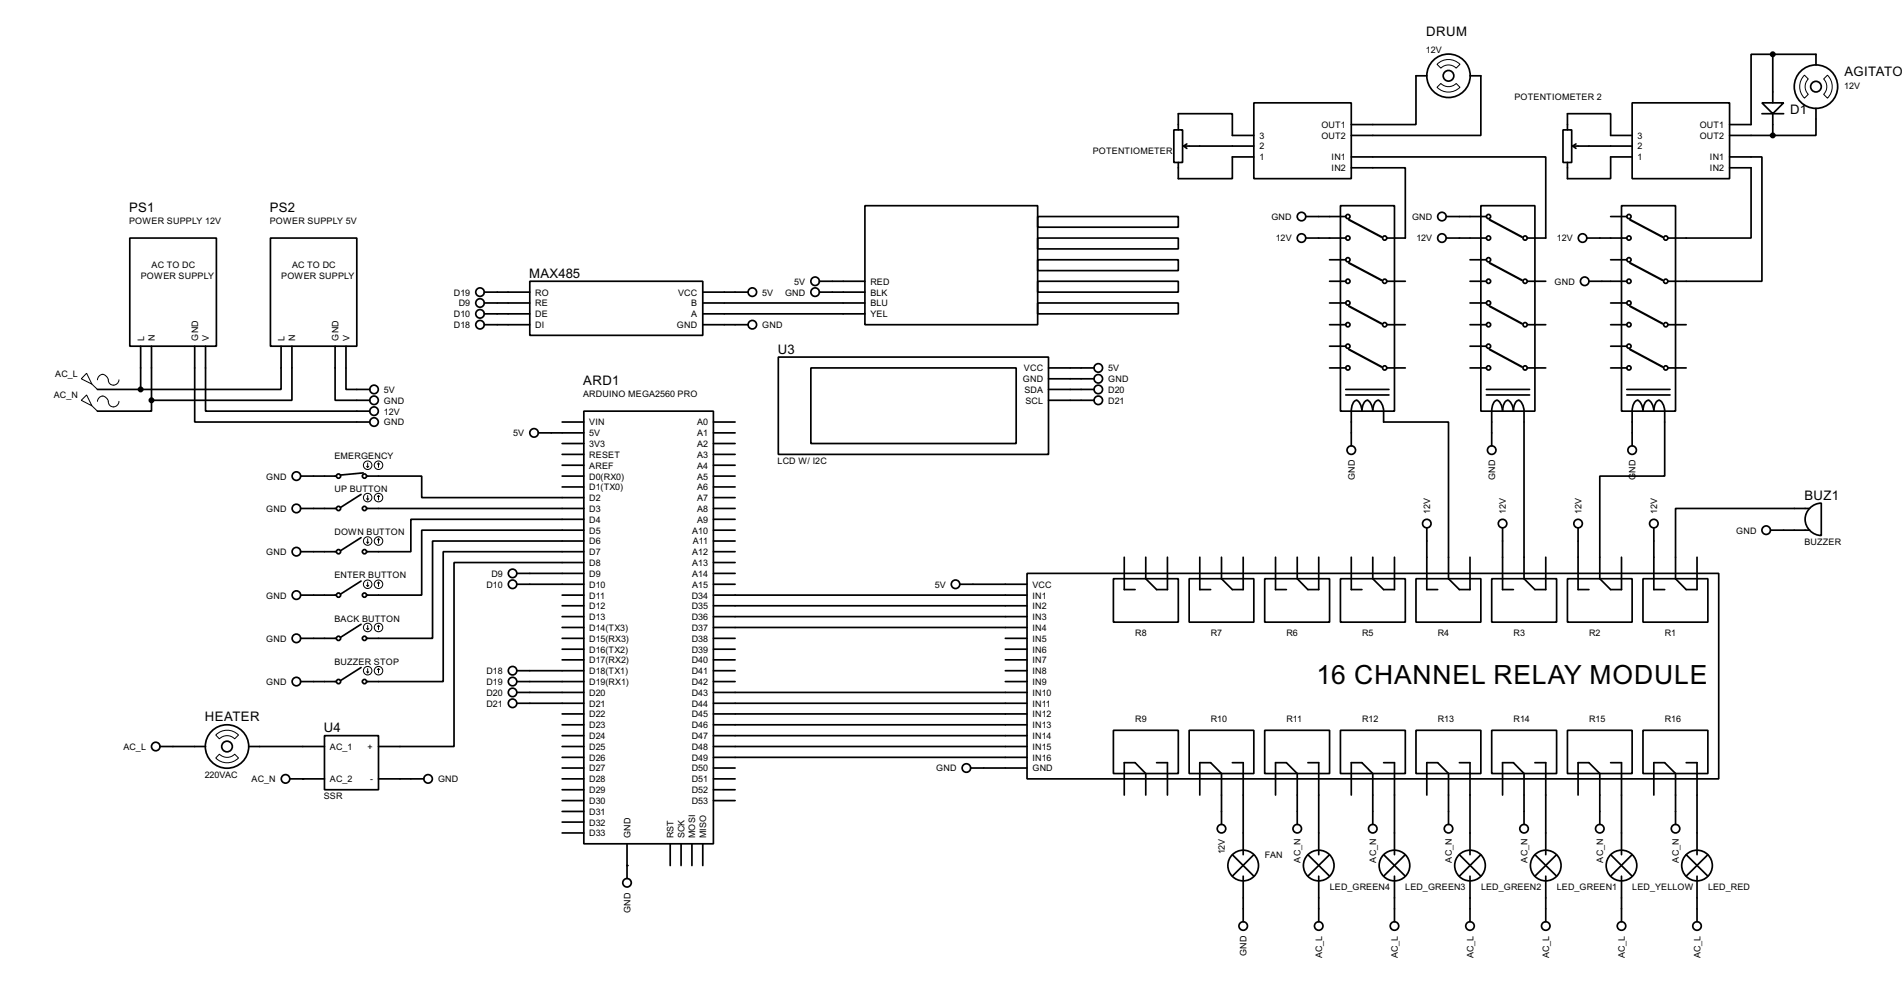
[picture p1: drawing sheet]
<svg xmlns="http://www.w3.org/2000/svg" width="447mm" height="231mm" viewBox="0 0 447 231" stroke-linecap="round" stroke-linejoin="round" font-family="sans-serif">
<g fill="none" stroke="#000" stroke-width=".4">
<path d="M335.3 17.8h-2.5v11.5h-15.2M345.5 17.8h2.5v14h-30.4M416.6 12.8h-5.1v16.5h-5M416.6 12.8h10.2v2.5M416.6 12.8v11.4M275.9 30.5h2v7.7h-2zM276.9 30.5v-3.8h12.7v5.1h5.1M278.2 34.3h16.5M278.2 34.3l.7 .6M278.9 33.8l-.7 .5M294.7 24.2h22.9v17.8h-22.9zM294.7 36.9h-5.1v5.1h-12.7v-3.8"/>
<path d="M317.6 39.4h12.7v16.5h-4.4M317.6 36.9h45.7v19h-4.3M367.3 30.5h2.1v7.7h-2.1zM368.4 30.5v-3.8h10.1v5.1h5.1M369.6 34.3h14M369.6 34.3l.8 .6M370.4 33.8l-.8 .5M383.6 24.2h22.9v17.8h-22.9zM383.6 36.9h-5.1v5.1h-10.1v-3.8M406.5 39.4h5v16.5h-19.5M406.5 36.9h7.6v29.2h-22.1M406.5 31.8h10.1"/>
<path d="M414.1 24.2h5.1l-2.6 2.5zM414.1 26.7h5.1M416.6 26.7v5.1M426.8 25.5v6.3h-10.2M30.5 55.9h20.4v25.4h-20.4zM63.6 55.9h20.3v25.4h-20.3zM203.3 48.3h40.6v28h-40.6zM243.9 50.9h33v2.5h-33zM243.9 55.9h33v2.6h-33zM306.9 50.9h9.4M306.9 55.9h9.4M315 48.3h12.7v48.3h-12.7z"/>
<path d="M339.9 50.9h9.4M339.9 55.9h9.4M348 48.3h12.7v48.3h-12.7zM372.9 55.9h9.4M378.5 50.9h3.8M381.1 48.3h12.7v48.3h-12.7zM113.8 73.7h10.7M113.8 71.2h10.7M113.8 68.6h10.7M113.8 76.3h10.7M124.5 66.1h40.7v12.7h-40.7zM165.2 73.7h38.1"/>
<path d="M165.2 71.2h38.1M165.2 68.6h10.6M165.2 76.3h10.6M192.6 66.1h10.7M192.6 68.6h10.7M243.9 61h33v2.6h-33zM243.9 66.1h33v2.5h-33zM243.9 71.2h33v2.5h-33zM312.5 71.2h3.8M312.5 66.1h3.8M312.5 76.3h3.8M312.5 61h3.8"/>
<path d="M325.9 66.1h4.4M325.9 76.3h4.4M345.5 71.2h3.8M345.5 66.1h3.8M345.5 76.3h3.8M345.5 61h3.8M359 66.1h4.3M359 76.3h4.3M373.4 66.1h8.9M378.5 71.2h3.8M378.5 76.3h3.8M378.5 61h3.8"/>
<path d="M392 76.3h4.3M22.9 91.5h10.2M33.1 81.3v10.2M35.6 94v2.6h-12.7M35.6 81.3v12.7M45.8 81.3v17.8h41.1M48.3 81.3v15.3h38.6M66.1 81.3v10.2h-33M68.6 81.3v12.7h-33M78.8 81.3v12.7h8.1M81.3 81.3v10.2h5.6M132.1 99.1h5.1"/>
<path d="M137.2 96.6h30.5v101.6h-30.5zM167.7 99.1h5.1M182.9 83.9h63.5v22.8h-63.5zM190.6 86.4h48.2v17.8h-48.2zM246.4 86.4h10.7M246.4 89h10.7M246.4 91.5h10.7M246.4 94h10.7M312.5 86.4h3.8M312.5 81.3h3.8M316.3 91.5h10.1M316.3 92.8h10.1"/>
<path d="M325.9 86.4h4.4M345.5 86.4h3.8M345.5 81.3h3.8M349.3 91.5h10.2M349.3 92.8h10.2M359 86.4h4.3M378.5 86.4h3.8M378.5 81.3h3.8M382.3 91.5h10.2M382.3 92.8h10.2M392 86.4h4.3M70.7 119.4h8.3"/>
<path d="M70.7 111.8h8.3M84.9 116.1l-4.8 3.1M85.4 111.1l-5.3 .5M86.2 111.8h12.9v5.1h38.1M86.2 119.4h51M126.5 101.7h10.7M132.1 111.8h5.1M132.1 104.2h5.1M132.1 106.7h5.1M132.1 109.3h5.1M132.1 114.4h5.1M167.7 119.4h5.1"/>
<path d="M167.7 111.8h5.1M167.7 101.7h5.1M167.7 104.2h5.1M167.7 106.7h5.1M167.7 109.3h5.1M167.7 114.4h5.1M167.7 116.9h5.1M317.6 104.7v-8.8a2.08 2.08 0 0 1 1.2-1.9 2.75 2.75 0 0 1 1.3 2.6 2.37 2.37 0 0 1 1.3-2.6 2.75 2.75 0 0 1 1.2 2.6v-.7a2.04 2.04 0 0 1 1.3-1.9 2.75 2.75 0 0 1 1.3 2.6v2.5h15.2v36.8l2.6 2.6h2.5v-7.6M350.6 104.7v-8.8a2.08 2.08 0 0 1 1.2-1.9 2.67 2.67 0 0 1 1.3 2.6v-.7a2.08 2.08 0 0 1 1.3-1.9 2.76 2.76 0 0 1 1.3 2.6v-.7a2.08 2.08 0 0 1 1.2-1.9 2.75 2.75 0 0 1 1.3 2.6v39.3l2.5 2.6h2.6v-7.6M383.6 104.7v-8.1a2.37 2.37 0 0 1 1.3-2.6 2.75 2.75 0 0 1 1.2 2.6v-.7a2.04 2.04 0 0 1 1.3-1.9 2.75 2.75 0 0 1 1.3 2.6v-.7a2.08 2.08 0 0 1 1.2-1.9 2.67 2.67 0 0 1 1.3 2.6v15.2h-15.2v24.1l2.5 2.6h2.6v-7.6M425.3 119.4h-31.5v16.5l2.5 2.6h2.5v-7.6M425.4 119.3a3.8 3.8 0 0 1 2.6-1.1v7.6a3.8 3.8 0 0 1-3.5-2.4 3.8 3.8 0 0 1 .9-4.1z"/>
<path d="M70.7 129.6h8.3M70.7 139.8h8.3M84.9 126.3l-4.8 3M84.9 136.5l-4.8 3M121.5 137.2h15.7M121.5 134.7h15.7M132.1 139.8h5.1M137.2 122h-40.6v7.6h-10.4M137.2 124.5h-38.1v15.3h-12.9M137.2 127.1h-35.5v22.8h-15.5M137.2 132.1h-30.5v43.2h-17.7M137.2 129.6h-33v30.5h-18"/>
<path d="M167.7 129.6h5.1M167.7 139.8h73.7M167.7 137.2h5.1M167.7 124.5h5.1M167.7 134.7h5.1M167.7 122h5.1M167.7 127.1h5.1M167.7 132.1h5.1M225.6 137.2h15.8M241.4 134.7h162.5v48.2h-162.5zM261.7 135.9h15.2v10.2h-15.2zM264.2 130.9v7.6h2.6"/>
<path d="M269.3 130.9v5l2.5 2.6h2.6v-7.6M279.5 135.9h15.2v10.2h-15.2zM282 130.9v7.6h2.5M287.1 130.9v5l2.5 2.6h2.6v-7.6M297.2 135.9h15.3v10.2h-15.3zM299.8 130.9v7.6h2.5M304.9 130.9v5l2.5 2.6h2.5v-7.6M315 135.9h15.3v10.2h-15.3zM317.6 130.9v7.6h2.5M322.6 130.9v5l2.6 2.6h2.5v-7.6M332.8 135.9h15.2v10.2h-15.2zM335.3 124v14.5h2.6"/>
<path d="M350.6 135.9h15.2v10.2h-15.2zM353.1 124v14.5h2.6M368.4 135.9h15.2v10.2h-15.2zM370.9 124v14.5h2.5M386.1 135.9h15.3v10.2h-15.3zM388.7 124v14.5h2.5M416.1 124.5h9.2M70.7 149.9h8.3M84.9 146.6l-4.8 3.1M84.9 156.8l-4.8 3M121.5 157.5h15.7M132.1 149.9h5.1"/>
<path d="M132.1 142.3h5.1M132.1 144.8h5.1M132.1 147.4h5.1M132.1 152.5h5.1M132.1 155h5.1M167.7 149.9h5.1M167.7 157.5h5.1M167.7 142.3h73.7M167.7 144.8h73.7M167.7 147.4h73.7M167.7 152.5h5.1M167.7 155h5.1"/>
<path d="M236.3 149.9h5.1M236.3 157.5h5.1M236.3 152.5h5.1M236.3 155h5.1M37.6 175.3h10.7M58.5 175.3h17.8M70.7 160.1h8.3M76.3 172.8h12.7v12.7h-12.7zM121.5 162.6h15.7M121.5 165.2h15.7M121.5 160.1h15.7M132.1 175.3h5.1"/>
<path d="M132.1 167.7h5.1M132.1 170.2h5.1M132.1 172.8h5.1M132.1 177.9h5.1M167.7 162.6h73.7M167.7 165.2h73.7M167.7 160.1h5.1M167.7 175.3h73.7M167.7 167.7h73.7M167.7 170.2h73.7M167.7 172.8h73.7M167.7 177.9h73.7"/>
<path d="M236.3 160.1h5.1M261.7 171.5h15.2v10.2h-15.2zM271.8 179.1h2.6v7.6M279.5 171.5h15.2v10.2h-15.2zM289.6 179.1h2.6v21.6M297.2 171.5h15.3v10.2h-15.3zM307.4 179.1h2.5v21.6M315 171.5h15.3v10.2h-15.3zM325.2 179.1h2.5v21.6M332.8 171.5h15.2v10.2h-15.2zM343 179.1h2.5v21.6M350.6 171.5h15.2v10.2h-15.2z"/>
<path d="M360.7 179.1h2.6v21.6M368.4 171.5h15.2v10.2h-15.2zM378.5 179.1h2.6v21.6M386.1 171.5h15.3v10.2h-15.3zM396.3 179.1h2.5v21.6M68.1 182.9h8.2M89 182.9h10.6M132.1 182.9h5.1M132.1 180.4h5.1M132.1 185.5h5.1M132.1 188h5.1M132.1 190.6h5.1"/>
<path d="M132.1 193.1h5.1M132.1 195.6h5.1M147.4 198.2v8.1M157.5 198.2v5.1M160.1 198.2v5.1M162.6 198.2v5.1M165.2 198.2v5.1M167.7 182.9h5.1M167.7 180.4h5.1M167.7 185.5h5.1M167.7 188h5.1M228.1 180.4h13.3"/>
<path d="M264.2 186.7v-7.6h2.6l2.5 2.6v5M282 186.7v-7.6h2.5l2.6 2.6v11.9M299.8 186.7v-7.6h2.5l2.6 2.6v11.9M317.6 186.7v-7.6h2.5l2.5 2.6v11.9M335.3 186.7v-7.6h2.6l2.5 2.6v11.9M353.1 186.7v-7.6h2.6l2.5 2.6v11.9M370.9 186.7v-7.6h2.5l2.6 2.6v11.9M388.7 186.7v-7.6h2.5l2.6 2.6v11.9M289.6 200.7l5.1 5.1M292.2 205.8v10.7M294.7 200.7l-5.1 5.1M307.4 200.7l5.1 5.1"/>
<path d="M309.9 205.8v10.7M312.5 200.7l-5.1 5.1M325.2 200.7l5.1 5.1M327.7 205.8v10.7M330.3 200.7l-5.1 5.1M343 200.7l5 5.1M345.5 205.8v10.7M348 200.7l-5 5.1M360.7 200.7l5.1 5.1M363.3 205.8v10.7M365.8 200.7l-5.1 5.1M378.5 200.7l5.1 5.1"/>
<path d="M381.1 205.8v10.7M383.6 200.7l-5.1 5.1M396.3 200.7l5.1 5.1M398.8 205.8v10.7M401.4 200.7l-5.1 5.1"/>
<circle cx="340.4" cy="17.8" r="5.1"/>
<circle cx="340.4" cy="17.8" r="1.25"/>
<circle cx="426.7" cy="20.4" r="5.1"/>
<circle cx="426.7" cy="20.4" r="1.25"/>
<circle cx="305.8" cy="50.9" r="1"/>
<circle cx="305.8" cy="55.9" r="1"/>
<circle cx="316.7" cy="50.9" r=".5"/>
<circle cx="316.7" cy="55.9" r=".5"/>
<circle cx="325.4" cy="55.9" r=".5"/>
<circle cx="338.8" cy="50.9" r="1"/>
<circle cx="338.8" cy="55.9" r="1"/>
<circle cx="349.8" cy="50.9" r=".5"/>
<circle cx="349.8" cy="55.9" r=".5"/>
<circle cx="358.4" cy="55.9" r=".5"/>
<circle cx="371.9" cy="55.9" r="1"/>
<circle cx="382.8" cy="55.9" r=".5"/>
<circle cx="382.8" cy="50.9" r=".5"/>
<circle cx="391.4" cy="55.9" r=".5"/>
<circle cx="112.8" cy="73.7" r="1"/>
<circle cx="112.8" cy="68.6" r="1"/>
<circle cx="112.8" cy="71.2" r="1"/>
<circle cx="112.8" cy="76.3" r="1"/>
<circle cx="176.8" cy="76.3" r="1"/>
<circle cx="176.8" cy="68.6" r="1"/>
<circle cx="191.5" cy="66.1" r="1"/>
<circle cx="191.5" cy="68.6" r="1"/>
<circle cx="316.7" cy="76.3" r=".5"/>
<circle cx="316.7" cy="66.1" r=".5"/>
<circle cx="316.7" cy="61" r=".5"/>
<circle cx="316.7" cy="71.2" r=".5"/>
<circle cx="325.4" cy="76.3" r=".5"/>
<circle cx="325.4" cy="66.1" r=".5"/>
<circle cx="349.8" cy="66.1" r=".5"/>
<circle cx="349.8" cy="61" r=".5"/>
<circle cx="349.8" cy="71.2" r=".5"/>
<circle cx="349.8" cy="76.3" r=".5"/>
<circle cx="358.4" cy="76.3" r=".5"/>
<circle cx="358.4" cy="66.1" r=".5"/>
<circle cx="372.4" cy="66.1" r="1"/>
<circle cx="382.8" cy="71.2" r=".5"/>
<circle cx="382.8" cy="76.3" r=".5"/>
<circle cx="382.8" cy="61" r=".5"/>
<circle cx="382.8" cy="66.1" r=".5"/>
<circle cx="391.4" cy="66.1" r=".5"/>
<circle cx="391.4" cy="76.3" r=".5"/>
<circle cx="87.9" cy="96.6" r="1"/>
<circle cx="87.9" cy="91.5" r="1"/>
<circle cx="87.9" cy="94" r="1"/>
<circle cx="87.9" cy="99.1" r="1"/>
<circle cx="258.1" cy="91.5" r="1"/>
<circle cx="258.1" cy="94" r="1"/>
<circle cx="258.1" cy="89" r="1"/>
<circle cx="258.1" cy="86.4" r="1"/>
<circle cx="316.7" cy="81.3" r=".5"/>
<circle cx="316.7" cy="86.4" r=".5"/>
<circle cx="325.4" cy="86.4" r=".5"/>
<circle cx="349.8" cy="86.4" r=".5"/>
<circle cx="349.8" cy="81.3" r=".5"/>
<circle cx="358.4" cy="86.4" r=".5"/>
<circle cx="382.8" cy="81.3" r=".5"/>
<circle cx="382.8" cy="86.4" r=".5"/>
<circle cx="391.4" cy="86.4" r=".5"/>
<circle cx="69.6" cy="119.4" r="1"/>
<circle cx="69.6" cy="111.8" r="1"/>
<circle cx="79.5" cy="111.8" r=".5"/>
<circle cx="79.5" cy="119.4" r=".5"/>
<circle cx="85.6" cy="119.4" r=".5"/>
<circle cx="85.6" cy="111.8" r=".5"/>
<circle cx="125.5" cy="101.7" r="1"/>
<circle cx="317.5" cy="105.7" r="1"/>
<circle cx="350.5" cy="105.7" r="1"/>
<circle cx="383.5" cy="105.7" r="1"/>
<circle cx="69.6" cy="129.6" r="1"/>
<circle cx="69.6" cy="139.8" r="1"/>
<circle cx="79.5" cy="129.6" r=".5"/>
<circle cx="79.5" cy="139.8" r=".5"/>
<circle cx="85.6" cy="129.6" r=".5"/>
<circle cx="85.6" cy="139.8" r=".5"/>
<circle cx="120.4" cy="137.2" r="1"/>
<circle cx="120.4" cy="134.7" r="1"/>
<circle cx="224.5" cy="137.2" r="1"/>
<circle cx="335.3" cy="123" r="1"/>
<circle cx="353.1" cy="123" r="1"/>
<circle cx="370.8" cy="123" r="1"/>
<circle cx="388.6" cy="123" r="1"/>
<circle cx="415" cy="124.5" r="1"/>
<circle cx="69.6" cy="149.9" r="1"/>
<circle cx="79.5" cy="149.9" r=".5"/>
<circle cx="85.6" cy="149.9" r=".5"/>
<circle cx="120.4" cy="157.5" r="1"/>
<circle cx="36.6" cy="175.3" r="1"/>
<circle cx="53.3" cy="175.3" r="5.1"/>
<circle cx="53.3" cy="175.3" r="1.25"/>
<circle cx="69.6" cy="160.1" r="1"/>
<circle cx="79.5" cy="160.1" r=".5"/>
<circle cx="85.6" cy="160.1" r=".5"/>
<circle cx="120.4" cy="160.1" r="1"/>
<circle cx="120.4" cy="162.6" r="1"/>
<circle cx="120.4" cy="165.2" r="1"/>
<circle cx="67.1" cy="182.9" r="1"/>
<circle cx="100.6" cy="182.9" r="1"/>
<circle cx="227.1" cy="180.4" r="1"/>
<circle cx="287" cy="194.6" r="1"/>
<circle cx="304.8" cy="194.6" r="1"/>
<circle cx="322.6" cy="194.6" r="1"/>
<circle cx="340.4" cy="194.6" r="1"/>
<circle cx="358.1" cy="194.6" r="1"/>
<circle cx="375.9" cy="194.6" r="1"/>
<circle cx="393.7" cy="194.6" r="1"/>
<circle cx="147.3" cy="207.3" r="1"/>
<circle cx="292.1" cy="203.3" r="3.6"/>
<circle cx="292.1" cy="217.5" r="1"/>
<circle cx="309.9" cy="203.3" r="3.6"/>
<circle cx="309.9" cy="217.5" r="1"/>
<circle cx="327.7" cy="203.3" r="3.6"/>
<circle cx="327.7" cy="217.5" r="1"/>
<circle cx="345.4" cy="203.3" r="3.6"/>
<circle cx="345.4" cy="217.5" r="1"/>
<circle cx="363.2" cy="203.3" r="3.6"/>
<circle cx="363.2" cy="217.5" r="1"/>
<circle cx="381" cy="203.3" r="3.6"/>
<circle cx="381" cy="217.5" r="1"/>
<circle cx="398.8" cy="203.3" r="3.6"/>
<circle cx="398.8" cy="217.5" r="1"/>
</g>
<g fill="#000">
<circle cx="71.2" cy="182.9" r=".2"/>
<circle cx="147.4" cy="203.3" r=".2"/>
</g>
<g fill="none" stroke="#000" stroke-width=".23">
<path d="M337.7 15.1a3.8 3.8 0 0 1 5.4 0l-.9 .9a2.54 2.54 0 0 0-3.6 0zM424.1 17.7l.9 .9a2.54 2.54 0 0 0 0 3.6l-.9 .9a3.8 3.8 0 0 1 0-5.4zM428.6 18.6l.9-.9a3.8 3.8 0 0 1 0 5.4l-.9-.9a2.54 2.54 0 0 0 0-3.6zM337.7 20.5l.9-.9a2.54 2.54 0 0 0 3.6 0l.9 .9a3.8 3.8 0 0 1-5.4 0zM19.1 94l1.3-1.2 1.2 2.5zM20.4 87.7l1.2 2.5-2.5-1.2zM21.6 90.2l1.3 1.3M21.6 95.3l1.3 1.3M22.9 89.2a1.28 1.28 0 0 1 1.3-1.3 1.28 1.28 0 0 1 1.3 1.3 1.25 1.25 0 0 0 1.2 1.3 1.25 1.25 0 0 0 1.3-1.3M22.9 94.3a1.28 1.28 0 0 1 1.3-1.3 1.28 1.28 0 0 1 1.3 1.3 1.25 1.25 0 0 0 1.2 1.3 1.25 1.25 0 0 0 1.3-1.3M86.2 117.1l.2 .3M86.2 109.5l.2 .3"/>
<path d="M86.4 108.8v1M86.4 116.4v1M86.7 117.1l-.3 .3M86.7 109.5l-.3 .3M89 116.4l-.3 .2M89 116.4l.2 .2M89 108.8v1M89 116.4v1M89 108.8l-.3 .2M89 108.8l.2 .2M86.2 127.3l.2 .3M86.2 137.5l.2 .2"/>
<path d="M86.4 126.5v1.1M86.4 136.7v1M86.7 127.3l-.3 .3M86.7 137.5l-.3 .2M89 126.5v1.1M89 136.7v1M89 126.5l-.3 .3M89 126.5l.2 .3M89 136.7l-.3 .3M89 136.7l.2 .3M86.2 147.6l.2 .3M86.2 157.8l.2 .2"/>
<path d="M86.4 146.9v1M86.4 157v1M86.7 147.6l-.3 .3M86.7 157.8l-.3 .2M89 146.9v1M89 157v1M89 146.9l-.3 .2M89 146.9l.2 .2M89 157l-.3 .3M89 157l.2 .3M50.7 172.6a3.7 3.7 0 0 1 5.4 0l-.9 .9a2.53 2.53 0 0 0-3.6 0zM51.6 177.1a2.54 2.54 0 0 0 3.6 0l.9 .9a3.7 3.7 0 0 1-5.4 0z"/>
<circle cx="86.4" cy="116.9" r="1"/>
<circle cx="86.4" cy="109.3" r="1"/>
<circle cx="88.9" cy="116.9" r="1"/>
<circle cx="88.9" cy="109.3" r="1"/>
<circle cx="86.4" cy="137.2" r="1"/>
<circle cx="86.4" cy="127.1" r="1"/>
<circle cx="88.9" cy="127.1" r="1"/>
<circle cx="88.9" cy="137.2" r="1"/>
<circle cx="86.4" cy="157.5" r="1"/>
<circle cx="86.4" cy="147.4" r="1"/>
<circle cx="88.9" cy="147.4" r="1"/>
<circle cx="88.9" cy="157.5" r="1"/>
</g>
<path d="M317 51.6l7.7 4.1M350.1 51.6l7.6 4.1M383.1 51.6l7.6 4.1M317 71.9l7.7 4.1M317 61.8l7.7 4M350.1 71.9l7.6 4.1M350.1 61.8l7.6 4M383.1 71.9l7.6 4.1M383.1 61.8l7.6 4M317 82.1l7.7 4.1M350.1 82.1l7.6 4.1M383.1 82.1l7.6 4.1" fill="none" stroke="#000" stroke-width=".5"/>
<g fill="#000" stroke="#000" stroke-width=".4">
<circle cx="416.6" cy="12.8" r=".5"/>
<circle cx="416.6" cy="31.8" r=".5"/>
<circle cx="33" cy="91.5" r=".5"/>
<circle cx="35.6" cy="94" r=".5"/>
</g>
<text font-size="7" x="309.4" y="160.7">16 CHANNEL RELAY MODULE</text>
<g font-size="3.5">
<text x="335.2" y="8.5">DRUM</text>
<text x="433.5" y="18">AGITATO</text>
<text x="420.7" y="26.8">D1</text>
<text x="30.4" y="49.7">PS1</text>
<text x="63.4" y="49.7">PS2</text>
<text x="124.4" y="65.3">MAX485</text>
<text x="182.8" y="83.1">U3</text>
<text x="137.1" y="90.4">ARD1</text>
<text x="424.1" y="117.4">BUZ1</text>
<text x="48.2" y="169.3">HEATER</text>
<text x="76.1" y="172">U4</text>
</g>
<g font-size="2.4">
<text x="335.1" y="12.5">12V</text>
<text x="355.9" y="23.6">POTENTIOMETER 2</text>
<text x="433.4" y="20.9">12V</text>
<text x="296" y="35.1">2</text>
<text x="296" y="32.6">3</text>
<text x="310.5" y="32.6">OUT2</text>
<text x="310.5" y="30">OUT1</text>
<text x="384.9" y="35.1">2</text>
<text x="384.9" y="32.6">3</text>
<text x="399.4" y="32.6">OUT2</text>
<text x="399.4" y="30">OUT1</text>
<text x="256.8" y="36.3">POTENTIOMETER</text>
<text x="296" y="37.7">1</text>
<text x="312.9" y="40.2">IN2</text>
<text x="312.9" y="37.7">IN1</text>
<text x="384.9" y="37.7">1</text>
<text x="401.8" y="40.2">IN2</text>
<text x="401.8" y="37.7">IN1</text>
<text x="30.3" y="52.6">POWER SUPPLY 12V</text>
<text x="63.4" y="52.6">POWER SUPPLY 5V</text>
<text x="298.8" y="51.7">GND</text>
<text x="331.8" y="51.7">GND</text>
<text x="299.8" y="56.7">12V</text>
<text x="332.9" y="56.7">12V</text>
<text x="365.9" y="56.7">12V</text>
<text x="33.1" y="65.6">POWER SUPPLY</text>
<text x="35.6" y="63">AC TO DC</text>
<text x="66.1" y="65.6">POWER SUPPLY</text>
<text x="68.6" y="63">AC TO DC</text>
<text x="106.7" y="69.4">D19</text>
<text x="107.8" y="72">D9</text>
<text x="125.8" y="69.4">RO</text>
<text x="125.8" y="72">RE</text>
<text x="159.3" y="69.4">VCC</text>
<text x="162.4" y="72">B</text>
<text x="179.1" y="69.4">5V</text>
<text x="184.5" y="69.4">GND</text>
<text x="186.7" y="66.9">5V</text>
<text x="204.5" y="72">BLU</text>
<text x="204.5" y="69.4">BLK</text>
<text x="204.5" y="66.9">RED</text>
<text x="365.3" y="66.9">GND</text>
<text x="106.7" y="74.5">D10</text>
<text x="106.7" y="77.1">D18</text>
<text x="125.8" y="74.5">DE</text>
<text x="125.8" y="77.1">DI</text>
<text x="159.1" y="77.1">GND</text>
<text x="162.4" y="74.5">A</text>
<text x="179.1" y="77.1">GND</text>
<text x="204.5" y="74.5">YEL</text>
<text x="33.9" y="80" transform="rotate(-90 33.9 80)">L</text>
<text x="36.4" y="80" transform="rotate(-90 36.4 80)">N</text>
<text x="46.6" y="80" transform="rotate(-90 46.6 80)">GND</text>
<text x="49.1" y="80" transform="rotate(-90 49.1 80)">V</text>
<text x="66.9" y="80" transform="rotate(-90 66.9 80)">L</text>
<text x="69.4" y="80" transform="rotate(-90 69.4 80)">N</text>
<text x="79.6" y="80" transform="rotate(-90 79.6 80)">GND</text>
<text x="82.1" y="80" transform="rotate(-90 82.1 80)">V</text>
<text x="13" y="88.5">AC_L</text>
<text x="240.4" y="89.8">GND</text>
<text x="240.6" y="87.2">VCC</text>
<text x="260.4" y="87.2">5V</text>
<text x="260.4" y="89.8">GND</text>
<text x="12.6" y="93.6">AC_N</text>
<text x="90.2" y="92.3">5V</text>
<text x="90.2" y="94.8">GND</text>
<text x="137" y="93.3">ARDUINO MEGA2560 PRO</text>
<text x="240.7" y="92.3">SDA</text>
<text x="241" y="94.8">SCL</text>
<text x="260.4" y="92.3">D20</text>
<text x="260.4" y="94.8">D21</text>
<text x="90.2" y="97.4">12V</text>
<text x="90.2" y="99.9">GND</text>
<text x="138.5" y="99.9">VIN</text>
<text x="163.8" y="99.9">A0</text>
<text x="78.6" y="107.9">EMERGENCY</text>
<text x="120.6" y="102.5">5V</text>
<text x="138.5" y="102.5">5V</text>
<text x="138.5" y="105">3V3</text>
<text x="138.5" y="107.5">RESET</text>
<text x="163.8" y="102.5">A1</text>
<text x="163.8" y="105">A2</text>
<text x="163.8" y="107.5">A3</text>
<text x="62.6" y="112.6">GND</text>
<text x="138.5" y="110.1">AREF</text>
<text x="138.5" y="112.6">D0(RX0)</text>
<text x="163.8" y="110.1">A4</text>
<text x="163.8" y="112.6">A5</text>
<text x="182.7" y="108.9">LCD W/ I2C</text>
<text x="318.4" y="112.8" transform="rotate(-90 318.4 112.8)">GND</text>
<text x="351.4" y="112.8" transform="rotate(-90 351.4 112.8)">GND</text>
<text x="384.4" y="112.8" transform="rotate(-90 384.4 112.8)">G</text>
<text x="384.4" y="111.1" transform="rotate(-90 384.4 111.1)">ND</text>
<text x="78.6" y="115.5">UP BUTTON</text>
<text x="138.5" y="115.2">D1(TX0)</text>
<text x="138.5" y="117.7">D2</text>
<text x="163.8" y="115.2">A6</text>
<text x="163.8" y="117.7">A7</text>
<text x="62.6" y="120.2">GND</text>
<text x="78.6" y="125.7">DOWN BUTTON</text>
<text x="138.5" y="120.2">D3</text>
<text x="138.5" y="122.8">D4</text>
<text x="138.5" y="125.3">D5</text>
<text x="162.7" y="125.3">A10</text>
<text x="163.8" y="120.2">A8</text>
<text x="163.8" y="122.8">A9</text>
<text x="336.1" y="120.7" transform="rotate(-90 336.1 120.7)">12V</text>
<text x="353.9" y="120.7" transform="rotate(-90 353.9 120.7)">12V</text>
<text x="371.7" y="120.7" transform="rotate(-90 371.7 120.7)">12V</text>
<text x="389.5" y="120.7" transform="rotate(-90 389.5 120.7)">12V</text>
<text x="408" y="125.3">GND</text>
<text x="62.6" y="130.4">GND</text>
<text x="138.5" y="127.9">D6</text>
<text x="138.5" y="130.4">D7</text>
<text x="162.7" y="130.4">A12</text>
<text x="162.8" y="127.9">A11</text>
<text x="424" y="128">BUZZER</text>
<text x="78.6" y="135.8">ENTER BUTTON</text>
<text x="115.5" y="135.5">D9</text>
<text x="138.5" y="132.9">D8</text>
<text x="138.5" y="135.5">D9</text>
<text x="162.7" y="132.9">A13</text>
<text x="162.7" y="135.5">A14</text>
<text x="62.6" y="140.6">GND</text>
<text x="114.3" y="138">D10</text>
<text x="138.5" y="138">D10</text>
<text x="138.5" y="140.6">D11</text>
<text x="138.5" y="143.1">D12</text>
<text x="162.6" y="140.6">D34</text>
<text x="162.6" y="143.1">D35</text>
<text x="162.7" y="138">A15</text>
<text x="219.7" y="138">5V</text>
<text x="242.6" y="138">VCC</text>
<text x="242.6" y="140.6">IN1</text>
<text x="242.6" y="143.1">IN2</text>
<text x="78.6" y="146">BACK BUTTON</text>
<text x="138.5" y="145.6">D13</text>
<text x="138.5" y="148.2">D14(TX3)</text>
<text x="162.6" y="145.6">D36</text>
<text x="162.6" y="148.2">D37</text>
<text x="242.6" y="145.6">IN3</text>
<text x="242.6" y="148.2">IN4</text>
<text x="266.8" y="149.4">R8</text>
<text x="284.5" y="149.4">R7</text>
<text x="302.3" y="149.4">R6</text>
<text x="320.1" y="149.4">R5</text>
<text x="337.9" y="149.4">R4</text>
<text x="355.7" y="149.4">R3</text>
<text x="373.4" y="149.4">R2</text>
<text x="391.2" y="149.4">R1</text>
<text x="62.6" y="150.7">GND</text>
<text x="138.5" y="150.7">D15(RX3)</text>
<text x="138.5" y="153.3">D16(TX2)</text>
<text x="138.5" y="155.8">D17(RX2)</text>
<text x="162.6" y="150.7">D38</text>
<text x="162.6" y="153.3">D39</text>
<text x="162.6" y="155.8">D40</text>
<text x="242.6" y="150.7">IN5</text>
<text x="242.6" y="153.3">IN6</text>
<text x="242.6" y="155.8">IN7</text>
<text x="62.6" y="160.9">GND</text>
<text x="78.6" y="156.2">BUZZER STOP</text>
<text x="114.3" y="158.3">D18</text>
<text x="114.3" y="160.9">D19</text>
<text x="138.5" y="158.3">D18(TX1)</text>
<text x="138.5" y="160.9">D19(RX1)</text>
<text x="162.6" y="158.3">D41</text>
<text x="162.6" y="160.9">D42</text>
<text x="242.6" y="158.3">IN8</text>
<text x="242.6" y="160.9">IN9</text>
<text x="114.3" y="163.4">D20</text>
<text x="114.3" y="166">D21</text>
<text x="138.5" y="163.4">D20</text>
<text x="138.5" y="166">D21</text>
<text x="162.6" y="163.4">D43</text>
<text x="162.6" y="166">D44</text>
<text x="242.6" y="163.4">IN10</text>
<text x="242.6" y="166">IN11</text>
<text x="138.5" y="168.5">D22</text>
<text x="138.5" y="171">D23</text>
<text x="138.5" y="173.6">D24</text>
<text x="162.6" y="168.5">D45</text>
<text x="162.6" y="171">D46</text>
<text x="162.6" y="173.6">D47</text>
<text x="242.6" y="168.5">IN12</text>
<text x="242.6" y="171">IN13</text>
<text x="242.6" y="173.6">IN14</text>
<text x="266.8" y="169.7">R9</text>
<text x="284.5" y="169.7">R10</text>
<text x="302.3" y="169.7">R11</text>
<text x="320.1" y="169.7">R12</text>
<text x="337.9" y="169.7">R13</text>
<text x="355.7" y="169.7">R14</text>
<text x="373.4" y="169.7">R15</text>
<text x="391.2" y="169.7">R16</text>
<text x="29" y="176.1">AC_L</text>
<text x="77.5" y="176.1">AC_1</text>
<text x="86.4" y="176.1">+</text>
<text x="138.5" y="176.1">D25</text>
<text x="138.5" y="178.7">D26</text>
<text x="162.6" y="176.1">D48</text>
<text x="162.6" y="178.7">D49</text>
<text x="242.6" y="176.1">IN15</text>
<text x="242.6" y="178.7">IN16</text>
<text x="48.1" y="182.7">220VAC</text>
<text x="59.1" y="183.7">AC_N</text>
<text x="77.5" y="183.7">AC_2</text>
<text x="87" y="183.7">-</text>
<text x="102.9" y="183.7">GND</text>
<text x="138.5" y="181.2">D27</text>
<text x="138.5" y="183.7">D28</text>
<text x="162.6" y="181.2">D50</text>
<text x="162.6" y="183.7">D51</text>
<text x="220" y="181.2">GND</text>
<text x="242.6" y="181.2">GND</text>
<text x="76.1" y="187.7">SSR</text>
<text x="138.5" y="186.3">D29</text>
<text x="138.5" y="188.8">D30</text>
<text x="138.5" y="191.4">D31</text>
<text x="162.6" y="186.3">D52</text>
<text x="162.6" y="188.8">D53</text>
<text x="138.5" y="193.9">D32</text>
<text x="138.5" y="196.4">D33</text>
<text x="148.2" y="196.9" transform="rotate(-90 148.2 196.9)">GND</text>
<text x="158.3" y="196.9" transform="rotate(-90 158.3 196.9)">RST</text>
<text x="160.9" y="196.9" transform="rotate(-90 160.9 196.9)">SCK</text>
<text x="163.4" y="196.9" transform="rotate(-90 163.4 196.9)">MOSI</text>
<text x="166" y="196.9" transform="rotate(-90 166 196.9)">MISO</text>
<text x="287.9" y="200.7" transform="rotate(-90 287.9 200.7)">12V</text>
<text x="297.2" y="201.4">FAN</text>
<text x="305.7" y="202.6" transform="rotate(-90 305.7 202.6)">AC_N</text>
<text x="323.4" y="202.6" transform="rotate(-90 323.4 202.6)">AC_N</text>
<text x="341.2" y="202.6" transform="rotate(-90 341.2 202.6)">AC_N</text>
<text x="359" y="202.6" transform="rotate(-90 359 202.6)">AC_N</text>
<text x="376.8" y="202.6" transform="rotate(-90 376.8 202.6)">AC_N</text>
<text x="394.6" y="202.6" transform="rotate(-90 394.6 202.6)">AC_N</text>
<text x="312.5" y="209.1">LED_GREEN4</text>
<text x="330.2" y="209.1">LED_GREEN3</text>
<text x="348" y="209.1">LED_GREEN2</text>
<text x="365.8" y="209.1">LED_GREEN1</text>
<text x="383.6" y="209.1">LED_YELLOW</text>
<text x="401.4" y="209.1">LED_RED</text>
<text x="148.2" y="214.4" transform="rotate(-90 148.2 214.4)">GND</text>
<text x="293" y="224.5" transform="rotate(-90 293 224.5)">GND</text>
<text x="310.7" y="225.1" transform="rotate(-90 310.7 225.1)">AC_L</text>
<text x="328.5" y="225.1" transform="rotate(-90 328.5 225.1)">AC_L</text>
<text x="346.3" y="225.1" transform="rotate(-90 346.3 225.1)">AC_L</text>
<text x="364.1" y="225.1" transform="rotate(-90 364.1 225.1)">AC_L</text>
<text x="381.9" y="225.1" transform="rotate(-90 381.9 225.1)">AC_L</text>
<text x="399.6" y="225.1" transform="rotate(-90 399.6 225.1)">AC_L</text>
</g>
</svg>
